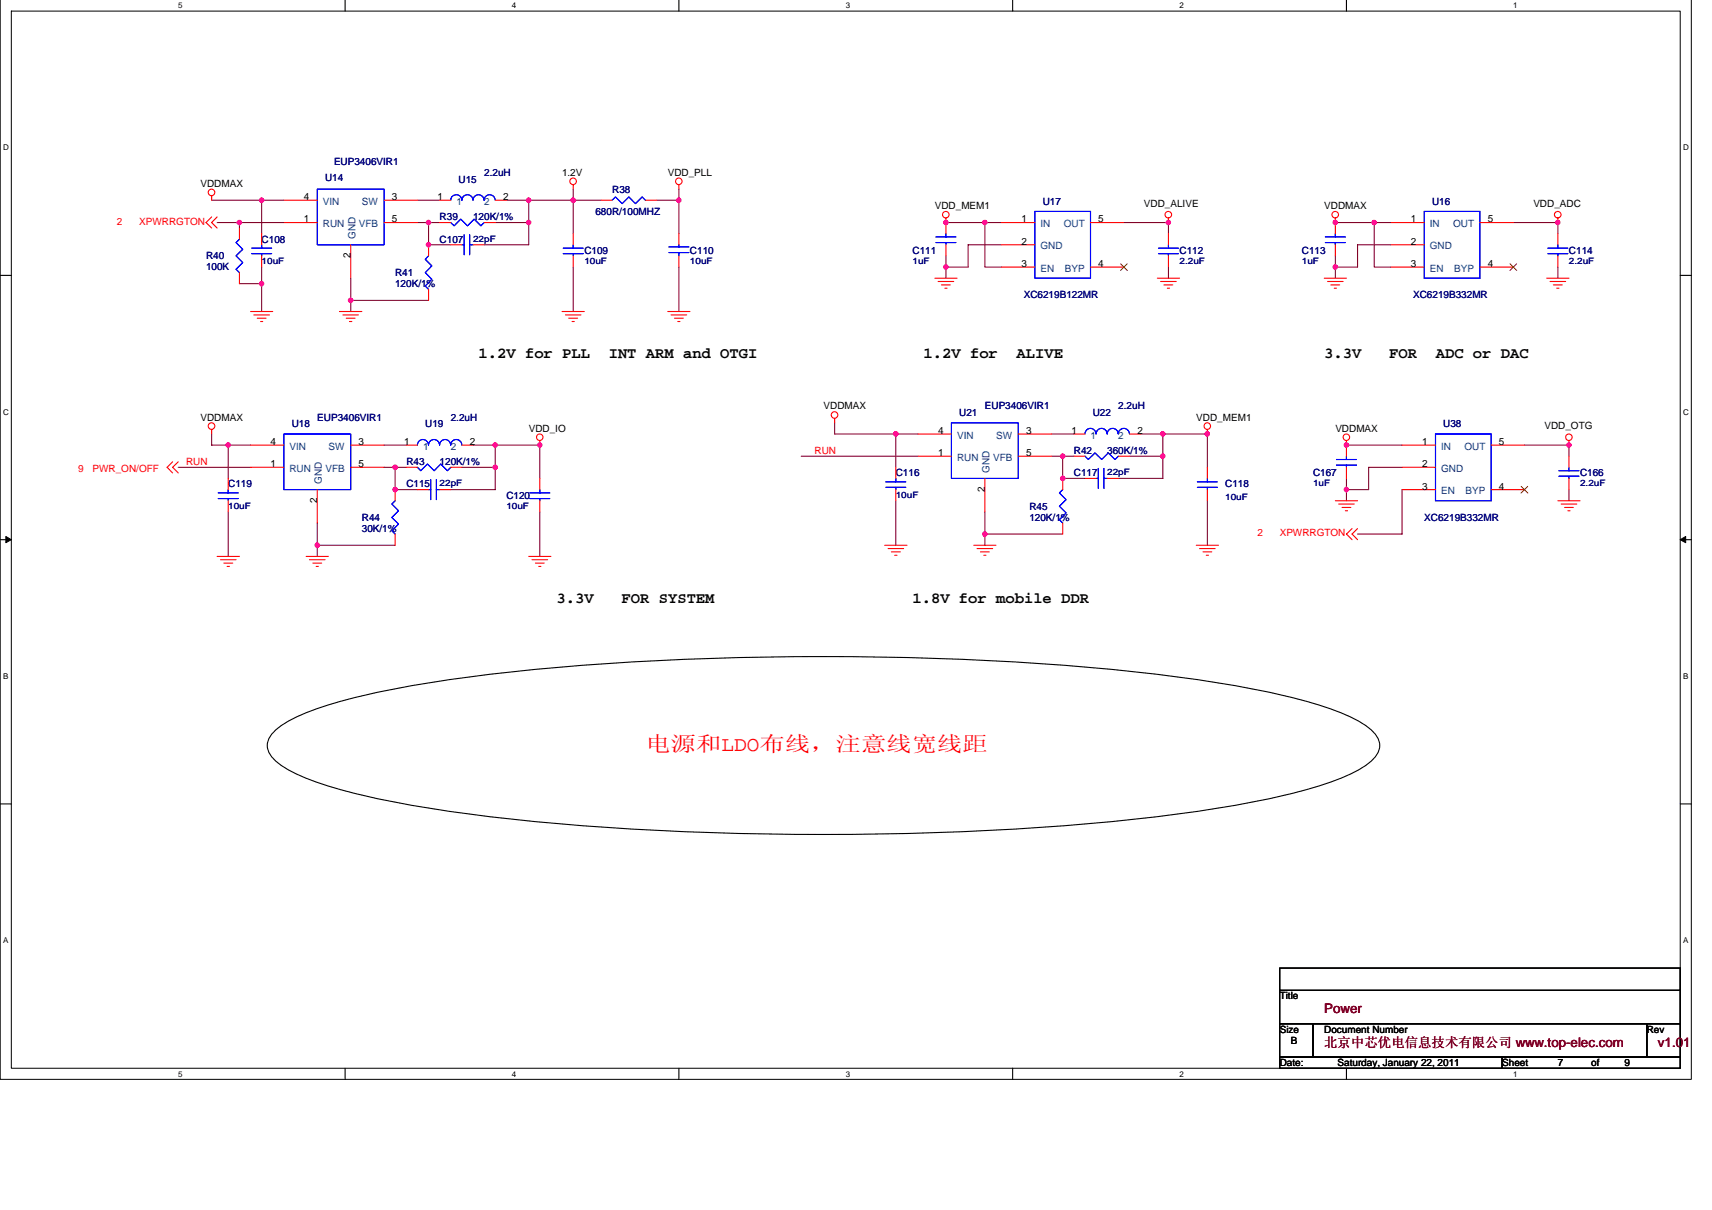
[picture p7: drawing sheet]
<svg xmlns="http://www.w3.org/2000/svg" width="297mm" height="210mm" viewBox="0 0 297 210" stroke-linecap="round" stroke-linejoin="round" font-family="sans-serif">
<path d="M0 0v187.2h293.5v-187.2M2 1.9h289.5v183.4h-289.5z" fill="none" stroke="#000" stroke-width=".17"/>
<g fill="#fff">
<path d="M30.9 .2h.8v1.6h-.8z"/>
<path d="M30.9 185.5h.8v1.6h-.8z"/>
</g>
<path d="M59.9 0v1.9M59.9 185.3v1.9" fill="none" stroke="#000" stroke-width=".19"/>
<g fill="#fff">
<path d="M88.8 .2h.8v1.6h-.8z"/>
<path d="M88.8 185.5h.8v1.6h-.8z"/>
</g>
<path d="M117.8 0v1.9M117.8 185.3v1.9" fill="none" stroke="#000" stroke-width=".19"/>
<g fill="#fff">
<path d="M146.7 .2h.8v1.6h-.8z"/>
<path d="M146.7 185.5h.8v1.6h-.8z"/>
</g>
<path d="M175.7 0v1.9M175.7 185.3v1.9" fill="none" stroke="#000" stroke-width=".19"/>
<g fill="#fff">
<path d="M204.7 .2h.7v1.6h-.7z"/>
<path d="M204.7 185.5h.7v1.6h-.7z"/>
</g>
<path d="M233.6 0v1.9M233.6 185.3v1.9" fill="none" stroke="#000" stroke-width=".19"/>
<g fill="#fff">
<path d="M262.6 .2h.7v1.6h-.7z"/>
<path d="M262.6 185.5h.7v1.6h-.7z"/>
<path d="M.5 24.8h1v1.6h-1z"/>
<path d="M292 24.8h1v1.6h-1z"/>
<path d="M.5 70.7h1v1.5h-1z"/>
<path d="M292 70.7h1v1.5h-1z"/>
</g>
<path d="M0 47.8h2M291.5 47.8h2" fill="none" stroke="#000" stroke-width=".19"/>
<g fill="#fff">
<path d="M.5 116.5h.9v1.6h-.9z"/>
<path d="M292 116.5h.9v1.6h-.9z"/>
</g>
<path d="M0 93.6h2M291.5 93.6h2" fill="none" stroke="#000" stroke-width=".19"/>
<path d="M1 93.1l1 .5-1 .5zM291.5 93.6l1-.5v1z" fill="#000" stroke="#000" stroke-width=".17"/>
<g fill="#fff">
<path d="M.5 162.4h.9v1.5h-.9z"/>
<path d="M292 162.4h.9v1.5h-.9z"/>
</g>
<path d="M0 139.5h2M47.3 127.2a16.8 16.8 0 0 1 6.7-3.9 111.9 111.9 0 0 1 20.6-4.9 455.8 455.8 0 0 1 68.3-4.5 456 456 0 0 1 68.2 4.5 112 112 0 0 1 20.7 4.9 16.8 16.8 0 0 1 6.7 3.9 2.93 2.93 0 0 1 0 4.2 16.9 16.9 0 0 1-6.7 3.9 112.1 112.1 0 0 1-20.7 4.9 455.5 455.5 0 0 1-68.2 4.6 455.3 455.3 0 0 1-68.3-4.6 112.1 112.1 0 0 1-20.6-4.9 16.8 16.8 0 0 1-6.7-3.9 2.93 2.93 0 0 1 0-4.2zM291.5 139.5h2M222 167.9h69.5v3.9h-69.5zM222 171.8h69.5v5.8h-69.5zM222 177.6h5.8v5.8h-5.8zM227.8 177.6h57.9v5.8h-57.9zM285.7 177.6h5.8v5.8h-5.8zM222 183.4h38.6v1.9h-38.6zM260.6 183.4h30.9v1.9h-30.9z" fill="none" stroke="#000" stroke-width=".19"/>
<g fill="none" stroke="#800040" stroke-width=".19">
<path d="M36.7 34.7h8.7v5.8M37.7 38.6h11.6M41.5 38.6v1M45.4 34.7h3.9M72.4 34.7h3.9M72.4 38.6h3.9M74.4 38.6v3.9h3.8M85.9 38.6h5.8M87.9 34.7h16.4M91.7 34.7v7.8h-7.7M99.5 32.8v7.7M113.9 34.7h3.9"/>
<path d="M117.8 32.8v7.7M164.1 38.6h9.7M170.9 38.6v7.7h2.9M195 38.6h7.7v1.9M231.7 38.6h9.6M238.4 38.6v7.7h2.9M262.6 38.6h7.7v1.9M41.5 49.2h3.9M45.4 46.3v7.7M60.9 48.3v5.7M60.9 52.1h13.5M99.5 46.3v7.7"/>
<path d="M117.8 46.3v7.7M164.1 44.4v3.9M173.8 42.5h-5.8v3.8h-3.9M202.7 46.3v2M231.7 44.4v3.9M241.3 42.5h-5.8v3.8h-3.8M270.3 46.3v2M36.7 75.3v1.9h6.8M39.6 77.2v5.8M66.6 77.2h3.9M82.1 77.2h11.6v5.8M85.9 77.2v7.7h-7.7"/>
<path d="M139 79.1h20.3M144.8 73.3v2h10.6v5.8M155.4 75.3h3.9M182.5 75.3h3.8M182.5 79.1h3.8M184.4 79.1v3.9h3.9M196 79.1h5.8M197.9 75.3h11.6v5.8M201.8 75.3v7.7h-7.8M233.6 77.2h9.7M264.5 77.2h7.7v1.9M30.9 81.1h12.6"/>
<path d="M39.6 88.8v7.7M55.1 90.7v5.8M55.1 94.6h13.5M66.6 81.1h3.9M68.6 81.1v3.8h3.8M80.2 81.1h5.7M93.7 88.8v7.7M155.4 86.9v7.7M170.9 88.8v5.8M170.9 92.6h13.5M209.5 86.9v7.7M233.6 83v3.9"/>
<path d="M243.3 81.1h-5.8v3.8h-3.9M243.3 84.9v7.7h-7.8M272.2 84.9v2"/>
</g>
<g fill="#f0f" stroke="#f0f" stroke-width=".19">
<circle cx="99.4" cy="34.7" r=".38"/>
<circle cx="45.4" cy="34.7" r=".38"/>
<circle cx="60.8" cy="52.1" r=".38"/>
<circle cx="91.7" cy="34.7" r=".38"/>
<circle cx="91.7" cy="38.6" r=".38"/>
<circle cx="74.3" cy="42.4" r=".38"/>
<circle cx="74.3" cy="38.6" r=".38"/>
<circle cx="45.4" cy="49.2" r=".38"/>
<circle cx="117.8" cy="34.7" r=".38"/>
<circle cx="41.5" cy="38.6" r=".38"/>
<circle cx="55" cy="94.6" r=".38"/>
<circle cx="39.6" cy="77.2" r=".38"/>
<circle cx="85.9" cy="81.1" r=".38"/>
<circle cx="85.9" cy="77.2" r=".38"/>
<circle cx="93.6" cy="77.2" r=".38"/>
<circle cx="68.6" cy="84.9" r=".38"/>
<circle cx="68.6" cy="81.1" r=".38"/>
<circle cx="155.4" cy="75.3" r=".38"/>
<circle cx="170.9" cy="92.6" r=".38"/>
<circle cx="201.7" cy="79.1" r=".38"/>
<circle cx="201.7" cy="75.3" r=".38"/>
<circle cx="184.4" cy="83" r=".38"/>
<circle cx="184.4" cy="79.1" r=".38"/>
<circle cx="209.5" cy="75.3" r=".38"/>
<circle cx="164.1" cy="46.3" r=".38"/>
<circle cx="202.7" cy="38.6" r=".38"/>
<circle cx="170.9" cy="38.6" r=".38"/>
<circle cx="164.1" cy="38.6" r=".38"/>
<circle cx="231.7" cy="46.3" r=".38"/>
<circle cx="270.3" cy="38.6" r=".38"/>
<circle cx="238.4" cy="38.6" r=".38"/>
<circle cx="231.7" cy="38.6" r=".38"/>
<circle cx="233.6" cy="77.2" r=".38"/>
<circle cx="272.2" cy="77.2" r=".38"/>
<circle cx="233.6" cy="84.9" r=".38"/>
</g>
<g fill="none" stroke="#f00" stroke-width=".19">
<path d="M36.7 34v.7M36.7 37.6l-1 1 1 1M37.7 37.6l-1 1 1 1M41.5 39.6v1.9M49.3 38.6h5.8M49.3 34.7h5.8M66.6 38.6h5.8M66.6 34.7h5.8M76.3 38.6h1.9M76.3 34.7h1.9M84 38.6h1.9M85.9 34.7h2"/>
<path d="M99.5 32v.8M104.3 34.7h1.9M112 34.7h1.9M117.8 32v.8M164.1 37.8v2.7M173.8 38.6h5.8M189.2 38.6h5.8M202.7 37.8v.8M231.7 37.8v2.7M241.3 38.6h5.8M256.8 38.6h5.8M270.3 37.8v.8"/>
<path d="M41.5 47.3v1.9M43.5 54h3.8M44 54.6h2.8M44.6 55.2h1.6M45.2 55.8h.4M45.4 40.5v2M45.4 44.4v1.9M58.9 54h3.9M59.5 54.6h2.7M60.1 55.2h1.5M60.6 55.8h.4M60.9 42.5v5.8"/>
<path d="M74.4 42.5v1.9M74.4 50.2v1.9M78.2 42.5h2M82.1 42.5h1.9M97.5 54h3.9M98.1 54.6h2.7M98.7 55.2h1.5M99.2 55.8h.4M99.5 40.5v2M99.5 44.4v1.9M115.9 54h3.8M116.4 54.6h2.7"/>
<path d="M117 55.2h1.6M117.6 55.8h.4M117.8 40.5v2M117.8 44.4v1.9M162.2 48.3h3.8M162.8 48.8h2.7M163.3 49.4h1.6M163.9 50h.4M164.1 42.5v1.9M173.8 42.5h5.8M173.8 46.3h5.8M189.2 46.3h5.8"/>
<path d="M200.8 48.3h3.9M201.4 48.8h2.7M201.9 49.4h1.6M202.5 50h.4M202.7 40.5v2M202.7 44.4v1.9M229.8 48.3h3.8M230.3 48.8h2.7M230.9 49.4h1.5M231.5 50h.4M231.7 42.5v1.9M241.3 42.5h5.8"/>
<path d="M241.3 46.3h5.8M256.8 46.3h5.8M268.4 48.3h3.8M268.9 48.8h2.7M269.5 49.4h1.6M270.1 50h.4M270.3 40.5v2M270.3 44.4v1.9M36.7 74.5v.8M43.5 77.2h5.8M60.9 77.2h5.7M70.5 77.2h1.9"/>
<path d="M80.2 77.2h1.9M93.7 76.4v.8M144.8 72.6v.7M159.3 75.3h5.8M159.3 79.1h5.8M176.7 75.3h5.8M176.7 79.1h5.8M186.3 75.3h2M186.3 79.1h2M194 79.1h2M196 75.3h1.9M209.5 74.5v.8"/>
<path d="M233.6 76.4v2.7M243.3 77.2h5.8M258.7 77.2h5.8M272.2 76.4v.8M272.2 79.1v2M29.9 80.1l-.9 1 .9 .9M30.9 80.1l-1 1 1 .9M37.7 96.5h3.8M38.3 97.1h2.7M38.8 97.7h1.6M39.4 98.3h.4M39.6 83v1.9"/>
<path d="M39.6 86.9v1.9M43.5 81.1h5.8M53.1 96.5h3.9M53.7 97.1h2.7M54.3 97.7h1.5M54.9 98.3h.3M55.1 84.9v5.8M60.9 81.1h5.7M68.6 84.9v2M68.6 92.6v2M70.5 81.1h1.9M72.4 84.9h2"/>
<path d="M76.3 84.9h1.9M78.2 81.1h2M91.7 96.5h3.9M92.3 97.1h2.7M92.9 97.7h1.5M93.5 98.3h.3M93.7 83v1.9M93.7 86.9v1.9M153.5 94.6h3.9M154.1 95.2h2.7M154.7 95.7h1.5M155.2 96.3h.4"/>
<path d="M155.4 81.1v1.9M155.4 84.9v2M168.9 94.6h3.9M169.5 95.2h2.7M170.1 95.7h1.5M170.7 96.3h.4M170.9 83v5.8M184.4 83v1.9M184.4 90.7v1.9M188.3 83h1.9M192.1 83h1.9M207.6 94.6h3.8"/>
<path d="M208.1 95.2h2.7M208.7 95.7h1.5M209.3 96.3h.4M209.5 81.1v1.9M209.5 84.9v2M231.7 86.9h3.8M232.3 87.4h2.7M232.9 88h1.5M233.4 88.6h.4M233.6 81.1v1.9M234.6 91.7l-1 .9 1 1M235.5 91.7l-.9 .9 .9 1"/>
<path d="M243.3 84.9h5.8M243.3 81.1h5.8M258.7 84.9h5.8M270.3 86.9h3.8M270.9 87.4h2.7M271.5 88h1.5M272 88.6h.4M272.2 83v1.9"/>
<circle cx="36.7" cy="33.4" r=".57"/>
<circle cx="99.4" cy="31.5" r=".57"/>
<circle cx="117.8" cy="31.5" r=".57"/>
<circle cx="164.1" cy="37.2" r=".57"/>
<circle cx="202.7" cy="37.2" r=".57"/>
<circle cx="231.7" cy="37.2" r=".57"/>
<circle cx="270.3" cy="37.2" r=".57"/>
<circle cx="36.7" cy="73.9" r=".57"/>
<circle cx="93.6" cy="75.8" r=".57"/>
<circle cx="144.8" cy="72" r=".57"/>
<circle cx="209.5" cy="73.9" r=".57"/>
<circle cx="233.6" cy="75.8" r=".57"/>
<circle cx="272.2" cy="75.8" r=".57"/>
</g>
<g fill="none" stroke="#00f" stroke-width=".19">
<path d="M55.1 32.8h11.5v9.7h-11.5zM78.2 38.6l.6 .6 1.1-1.2 1.2 1.2 1.2-1.2 1.1 1.2 .6-.6M78.2 34.7a.96 .96 0 0 1 1-.9 .96 .96 0 0 1 .9 .9M80.2 34.7a.95 .95 0 0 1 .9-.9 .95 .95 0 0 1 1 .9 .96 .96 0 0 1 .9-.9 .96 .96 0 0 1 1 .9M84 34.7a.95 .95 0 0 1 1-.9 .95 .95 0 0 1 .9 .9M106.2 34.7l.6-.5 1.1 1.1 1.2-1.1 1.2 1.1 1.1-1.1 .6 .5M179.6 36.7h9.6v11.6h-9.6zM247.1 36.7h9.7v11.6h-9.7zM41.5 41.5l-.5 .6 1.1 1.1-1.1 1.2 1.1 1.2-1.1 1.1 .5 .6M43.7 43.1h3.4M43.7 44h3.4M45.4 42.5v.6"/>
<path d="M45.4 44v.4M74.4 44.4l-.6 .6 1.1 1.1-1.1 1.2 1.1 1.2-1.1 1.1 .6 .6M80.2 42.5h.3M80.5 40.7v3.5M81.5 42.5h.6M81.5 40.7v3.5M97.7 43.1h3.5M97.7 44h3.5M99.5 42.5v.6M99.5 44v.4M116.1 43.8h3.4M116.1 42.8h3.4"/>
<path d="M117.8 42.5v.3M117.8 43.8v.6M162.4 41.1h3.5M162.4 42.1h3.5M164.1 40.5v.6M164.1 42.1v.4M201 43.1h3.5M201 44h3.5M202.7 42.5v.6M202.7 44v.4M230 41.1h3.4M230 42.1h3.4"/>
<path d="M231.7 40.5v.6M231.7 42.1v.4M268.6 43.1h3.4M268.6 44h3.4M270.3 42.5v.6M270.3 44v.4M49.3 75.3h11.6v9.6h-11.6zM72.4 77.2a.95 .95 0 0 1 1-1 .95 .95 0 0 1 .9 1 .96 .96 0 0 1 1-1 .96 .96 0 0 1 1 1M76.3 77.2a.95 .95 0 0 1 .9-1 .95 .95 0 0 1 1 1 .97 .97 0 0 1 1-1 .97 .97 0 0 1 .9 1M165.1 73.3h11.6v9.7h-11.6zM188.3 75.3a.95 .95 0 0 1 .9-1 .95 .95 0 0 1 1 1 .96 .96 0 0 1 .9-1 .96 .96 0 0 1 1 1M188.3 79.1l.5 .6 1.2-1.1 1.2 1.1 1.1-1.1 1.2 1.1 .5-.6"/>
<path d="M192.1 75.3a.95 .95 0 0 1 1-1 .95 .95 0 0 1 .9 1 .97 .97 0 0 1 1-1 .97 .97 0 0 1 1 1M231.9 79.7h3.4M233.6 79.1v.6M249.1 75.3h9.6v11.6h-9.6zM37.9 85.5h3.4M37.9 86.5h3.4M39.6 84.9v.6M39.6 86.5v.4M68.6 86.9l-.6 .5 1.1 1.2-1.1 1.2 1.1 1.1-1.1 1.2 .6 .5M72.4 81.1l.6 .6 1.2-1.2 1.1 1.2 1.2-1.2 1.1 1.2 .6-.6M74.4 84.9h.3M74.7 83.2v3.5"/>
<path d="M75.7 84.9h.6M75.7 83.2v3.5M91.9 85.5h3.5M91.9 86.5h3.5M93.7 84.9v.6M93.7 86.5v.4M153.7 83.6h3.5M153.7 84.5h3.5M155.4 83v.6M155.4 84.5v.4M184.4 84.9l-.6 .6 1.2 1.2-1.2 1.1 1.2 1.2-1.2 1.1 .6 .6M190.2 83h.4"/>
<path d="M190.6 81.3v3.4M191.5 83h.6M191.5 81.3v3.4M207.7 83.6h3.5M207.7 84.5h3.5M209.5 83v.6M209.5 84.5v.4M231.9 80.7h3.4M233.6 80.7v.4M270.5 81.7h3.5M270.5 82.6h3.5M272.2 81.1v.6"/>
<path d="M272.2 82.6v.4"/>
</g>
<path d="M194.4 45.8l1.2 1.1M195.6 45.8l-1.2 1.1M262 45.8l1.2 1.1M263.1 45.8l-1.1 1.1M263.9 84.4l1.2 1.1M265.1 84.4l-1.2 1.1" fill="none" stroke="#804000" stroke-width=".17"/>
<text font-size="3.7" fill="#f00" x="112" y="130.3">电源和LDO布线，注意线宽线距</text>
<g font-size="2.7">
<text x="83" y="62.1">1.2V for PLL</text>
<text x="105.6" y="62.1">INT ARM and OTGI</text>
<text x="160.2" y="62.1">1.2V for</text>
<text x="176.4" y="62.1">ALIVE</text>
<text x="229.8" y="62.1">3.3V</text>
<text x="241.1" y="62.1">FOR</text>
<text x="249.1" y="62.1">ADC or DAC</text>
<text x="96.6" y="104.5">3.3V</text>
<text x="107.8" y="104.5">FOR SYSTEM</text>
<text x="158.3" y="104.5">1.8V for mobile DDR</text>
</g>
<g font-size="2.3" fill="#800000">
<text x="229.8" y="175.8">Power</text>
<text x="229.8" y="181.6">北京中芯优电信息技术有限公司 www.top-elec.com</text>
<text x="287.7" y="181.6">v1.01</text>
</g>
<g font-size="1.7" fill="#000080">
<text x="58" y="28.6">EUP3406VIR1</text>
<text x="56.4" y="31.5">U14</text>
<text x="79.6" y="31.7">U15</text>
<text x="84" y="30.5">2.2uH</text>
<text x="106.2" y="33.4">R38</text>
<text x="180.9" y="35.5">U17</text>
<text x="248.5" y="35.5">U16</text>
<text x="76.3" y="38.2">R39</text>
<text x="82.1" y="38.2">120K/1%</text>
<text x="103.3" y="37.3">680R/100MHZ</text>
<text x="35.7" y="45">R40</text>
<text x="35.7" y="46.9">100K</text>
<text x="45.4" y="42.1">C108</text>
<text x="68.6" y="47.9">R41</text>
<text x="76.3" y="42.1">C107</text>
<text x="101.4" y="44">C109</text>
<text x="119.7" y="44">C110</text>
<text x="158.3" y="44">C111</text>
<text x="204.7" y="44">C112</text>
<text x="225.9" y="44">C113</text>
<text x="272.2" y="44">C114</text>
<text x="68.6" y="49.8">120K/1%</text>
<text x="177.6" y="51.7">XC6219B122MR</text>
<text x="245.2" y="51.7">XC6219B332MR</text>
<text x="170.9" y="71">EUP3406VIR1</text>
<text x="194" y="71">2.2uH</text>
<text x="50.6" y="74.1">U18</text>
<text x="55.1" y="73">EUP3406VIR1</text>
<text x="73.8" y="74.1">U19</text>
<text x="78.2" y="73">2.2uH</text>
<text x="166.4" y="72.2">U21</text>
<text x="189.6" y="72.2">U22</text>
<text x="250.4" y="74.1">U38</text>
<text x="70.5" y="80.7">R43</text>
<text x="76.3" y="80.7">120K/1%</text>
<text x="155.4" y="82.6">C116</text>
<text x="186.3" y="78.8">R42</text>
<text x="186.3" y="82.6">C117</text>
<text x="192.1" y="78.8">360K/1%</text>
<text x="227.8" y="82.6">C167</text>
<text x="274.1" y="82.6">C166</text>
<text x="39.6" y="84.5">C119</text>
<text x="70.5" y="84.5">C115</text>
<text x="87.9" y="86.5">C120</text>
<text x="178.6" y="88.4">R45</text>
<text x="212.6" y="84.5">C118</text>
<text x="62.8" y="90.3">R44</text>
<text x="62.8" y="92.3">30K/1%</text>
<text x="178.6" y="90.3">120K/1%</text>
<text x="247.1" y="90.3">XC6219B332MR</text>
</g>
<g font-size="1.7">
<text x="34.8" y="32.4">VDDMAX</text>
<text x="52.7" y="34.7">4</text>
<text x="68" y="34.7">3</text>
<text x="75.9" y="34.7">1</text>
<text x="87.3" y="34.7">2</text>
<text x="97.5" y="30.5">1.2V</text>
<text x="115.9" y="30.5">VDD_PLL</text>
<text x="198.5" y="35.9">VDD_ALIVE</text>
<text x="266" y="35.9">VDD_ADC</text>
<text x="52.7" y="38.6">1</text>
<text x="68" y="38.6">5</text>
<text x="162.2" y="36.3">VDD_MEM1</text>
<text x="177.2" y="38.6">1</text>
<text x="190.6" y="38.6">5</text>
<text x="229.8" y="36.3">VDDMAX</text>
<text x="244.8" y="38.6">1</text>
<text x="258.1" y="38.6">5</text>
<text x="60.8" y="44.8" transform="rotate(-90 60.8 44.8)">2</text>
<text x="177.2" y="42.4">2</text>
<text x="177.2" y="46.3">3</text>
<text x="190.6" y="46.3">4</text>
<text x="244.8" y="42.4">2</text>
<text x="244.8" y="46.3">3</text>
<text x="258.1" y="46.3">4</text>
<text x="142.9" y="71">VDDMAX</text>
<text x="34.8" y="73">VDDMAX</text>
<text x="46.9" y="77.2">4</text>
<text x="62.2" y="77.2">3</text>
<text x="70.1" y="77.2">1</text>
<text x="81.5" y="77.2">2</text>
<text x="91.7" y="74.9">VDD_IO</text>
<text x="162.7" y="75.3">4</text>
<text x="178" y="75.3">3</text>
<text x="185.9" y="75.3">1</text>
<text x="197.3" y="75.3">2</text>
<text x="207.6" y="73">VDD_MEM1</text>
<text x="231.7" y="74.9">VDDMAX</text>
<text x="246.7" y="77.2">1</text>
<text x="260.1" y="77.2">5</text>
<text x="268" y="74.5">VDD_OTG</text>
<text x="46.9" y="81">1</text>
<text x="62.2" y="81">5</text>
<text x="162.7" y="79.1">1</text>
<text x="178" y="79.1">5</text>
<text x="246.7" y="81">2</text>
<text x="55" y="87.2" transform="rotate(-90 55 87.2)">2</text>
<text x="170.9" y="85.3" transform="rotate(-90 170.9 85.3)">2</text>
<text x="246.7" y="84.9">3</text>
<text x="260.1" y="84.9">4</text>
<text x="222" y="173.4">Title</text>
<text x="222" y="179.1">Size</text>
<text x="229.8" y="179.1">Document Number</text>
<text x="285.7" y="179.1">Rev</text>
<text x="222" y="184.9">Date:</text>
<text x="224" y="181.1">B</text>
<text x="232.1" y="184.9">Saturday, January 22, 2011</text>
<text x="260.6" y="184.9">Sheet</text>
<text x="270.3" y="184.9">7</text>
<text x="276.1" y="184.9">of</text>
<text x="281.9" y="184.9">9</text>
</g>
<g font-size="1.7" fill="#004080">
<text x="56" y="35.5">VIN</text>
<text x="62.8" y="35.5">SW</text>
<text x="79.2" y="35.5">1</text>
<text x="84" y="35.5">2</text>
<text x="56" y="39.4">RUN</text>
<text x="61.7" y="41.5" transform="rotate(-90 61.7 41.5)">GND</text>
<text x="62.3" y="39.4">VFB</text>
<text x="180.5" y="39.4">IN</text>
<text x="184.6" y="39.4">OUT</text>
<text x="248.1" y="39.4">IN</text>
<text x="252.1" y="39.4">OUT</text>
<text x="180.5" y="43.2">GND</text>
<text x="180.5" y="47.1">EN</text>
<text x="184.8" y="47.1">BYP</text>
<text x="248.1" y="43.2">GND</text>
<text x="248.1" y="47.1">EN</text>
<text x="252.3" y="47.1">BYP</text>
<text x="50.2" y="78">VIN</text>
<text x="57" y="78">SW</text>
<text x="73.4" y="78">1</text>
<text x="78.2" y="78">2</text>
<text x="166" y="76.1">VIN</text>
<text x="172.8" y="76.1">SW</text>
<text x="189.2" y="76.1">1</text>
<text x="194" y="76.1">2</text>
<text x="250" y="78">IN</text>
<text x="254.1" y="78">OUT</text>
<text x="50.2" y="81.9">RUN</text>
<text x="55.9" y="84" transform="rotate(-90 55.9 84)">GND</text>
<text x="56.5" y="81.9">VFB</text>
<text x="166" y="79.9">RUN</text>
<text x="171.7" y="82" transform="rotate(-90 171.7 82)">GND</text>
<text x="172.3" y="79.9">VFB</text>
<text x="250" y="81.9">GND</text>
<text x="250" y="85.7">EN</text>
<text x="254.3" y="85.7">BYP</text>
</g>
<g font-size="1.7" fill="#f00">
<text x="20.3" y="39">2</text>
<text x="24.2" y="39">XPWRRGTON</text>
<text x="13.5" y="81.9">9</text>
<text x="16.1" y="81.9">PWR_ON/OFF</text>
<text x="32.3" y="80.7">RUN</text>
<text x="141.3" y="78.8">RUN</text>
<text x="218.2" y="93">2</text>
<text x="222" y="93">XPWRRGTON</text>
</g>
<g font-size="1.5" fill="#000080">
<text x="82.1" y="41.9">22pF</text>
<text x="45.4" y="45.8">10uF</text>
<text x="101.4" y="45.8">10uF</text>
<text x="119.7" y="45.8">10uF</text>
<text x="158.3" y="45.8">1uF</text>
<text x="204.7" y="45.8">2.2uF</text>
<text x="225.9" y="45.8">1uF</text>
<text x="272.2" y="45.8">2.2uF</text>
<text x="192.1" y="82.4">22pF</text>
<text x="39.6" y="88.2">10uF</text>
<text x="76.3" y="84.4">22pF</text>
<text x="87.9" y="88.2">10uF</text>
<text x="155.4" y="86.3">10uF</text>
<text x="212.6" y="86.7">10uF</text>
<text x="227.8" y="84.4">1uF</text>
<text x="274.1" y="84.4">2.2uF</text>
</g>
<g font-size="1.4">
<text x="30.9" y="1.5">5</text>
<text x="88.8" y="1.5">4</text>
<text x="146.7" y="1.5">3</text>
<text x="204.7" y="1.5">2</text>
<text x="262.6" y="1.5">1</text>
<text x=".5" y="26.1">D</text>
<text x="292" y="26.1">D</text>
<text x=".5" y="71.9">C</text>
<text x="292" y="71.9">C</text>
<text x=".5" y="117.8">B</text>
<text x="292" y="117.8">B</text>
<text x=".5" y="163.6">A</text>
<text x="292" y="163.6">A</text>
<text x="30.9" y="186.8">5</text>
<text x="88.8" y="186.8">4</text>
<text x="146.7" y="186.8">3</text>
<text x="204.7" y="186.8">2</text>
<text x="262.6" y="186.8">1</text>
</g>
</svg>
